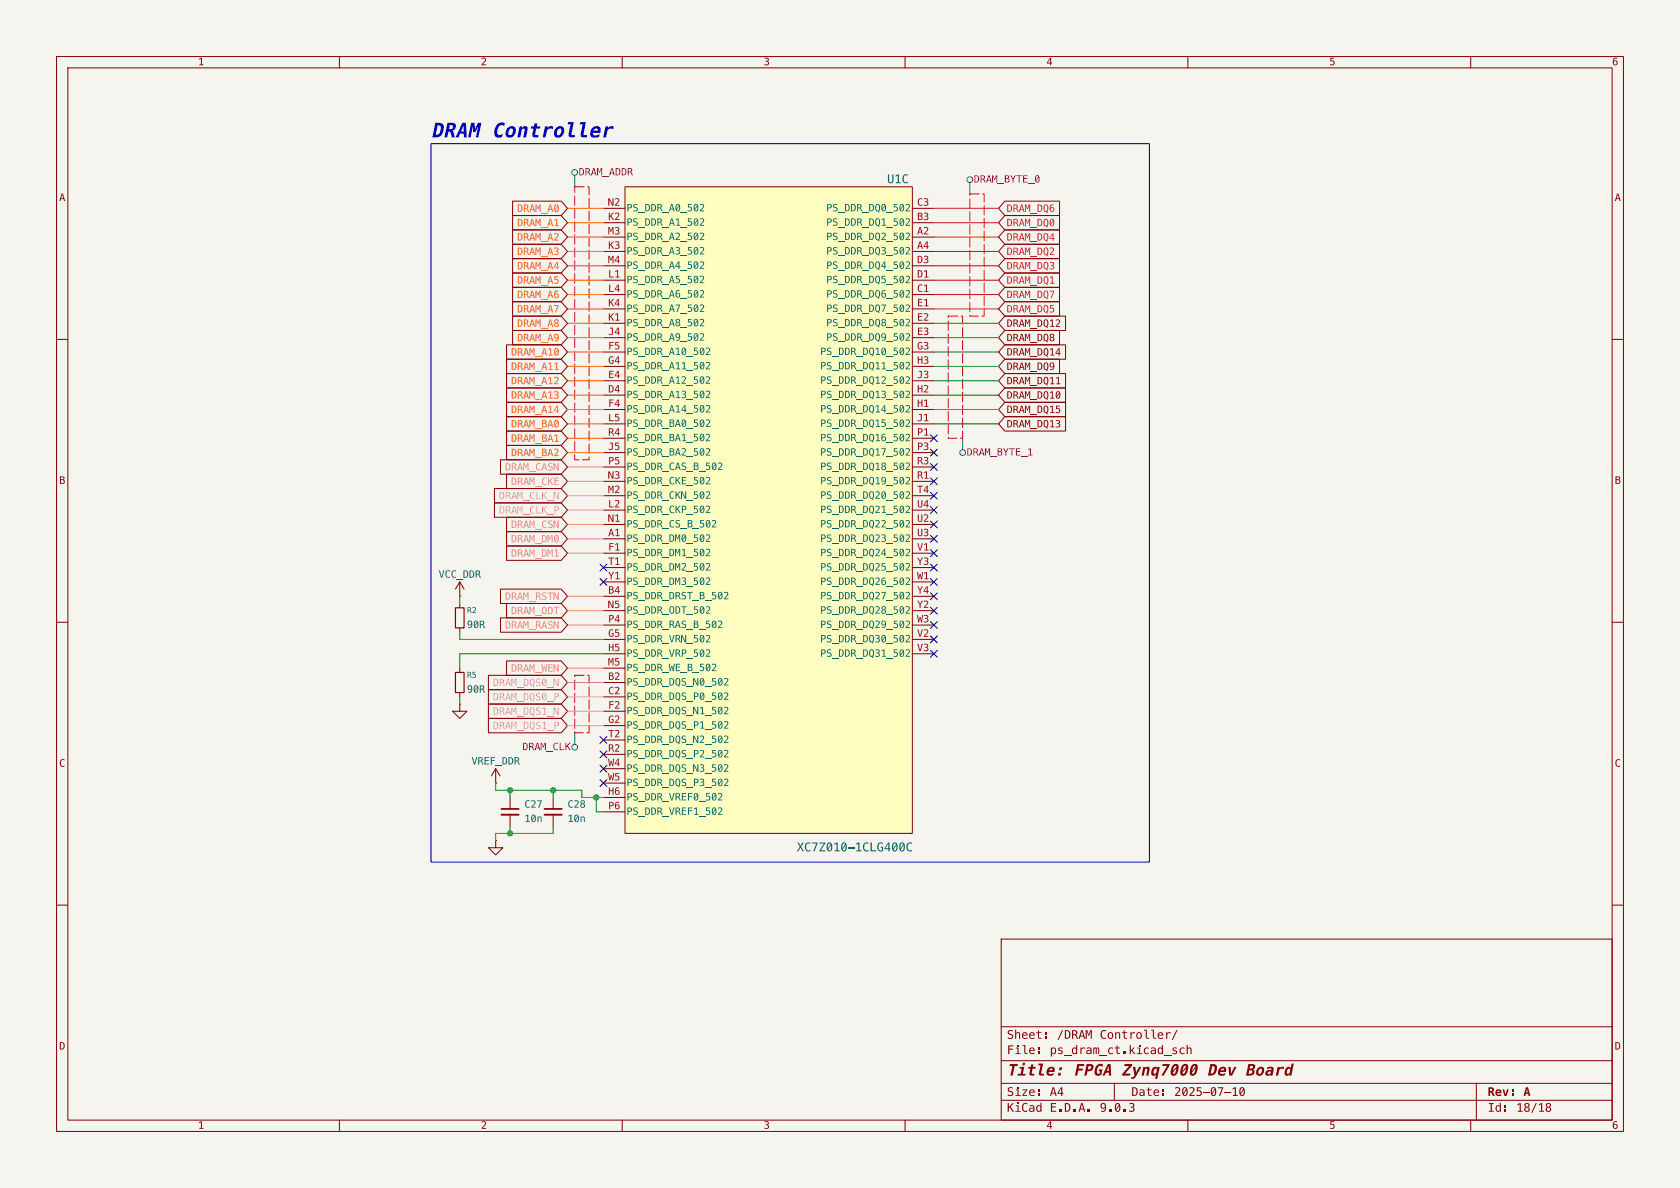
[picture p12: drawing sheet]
<svg xmlns="http://www.w3.org/2000/svg" width="297mm" height="210mm" viewBox="0 0 297 210" stroke-linecap="round" stroke-linejoin="round" font-family="sans-serif">
<path d="M0 0h297v210h-297z" fill="#f5f4ef" stroke="#f5f4ef" stroke-width=".18"/>
<g fill="none" stroke="#840000" stroke-width=".18">
<path d="M10 10h277v190h-277zM12 12h273v186h-273zM60 10v2M110 10v2M160 10v2M210 10v2M260 10v2M10 60h2M285 60h2M10 110h2M285 110h2M10 160h2"/>
<path d="M177 166h108v32h-108zM285 160h2M60 198v2M110 198v2M160 198v2M210 198v2M260 198v2"/>
</g>
<g fill="#840000">
<path d="M205.5 192.6h.3v.4h-.3z"/>
<path d="M205.5 193.4h.3v.3h-.3z"/>
<path d="M219.3 192.3l.1-.1a.56 .56 0 0 1 .6 .2 .56 .56 0 0 1 .1 .6 .53 .53 0 0 1-.2 .7 .53 .53 0 0 1-.7-.1v-.2h.2a.29 .29 0 0 0 .4 .1 .29 .29 0 0 0 .1-.4l-.1-.4-.4 .7h-.2l-.1-.4h.2v.2l.5-.7a.29 .29 0 0 0-.4-.1 .29 .29 0 0 0-.1 .4v.2h-.2z"/>
</g>
<path d="M177 194.5h108" fill="none" stroke="#840000" stroke-width=".18"/>
<g fill="#840000">
<path d="M192.3 196.1h.4v.4h-.4z"/>
<path d="M199.7 195h.2a.41 .41 0 0 1 .6 .1 .41 .41 0 0 1-.2 .6 .47 .47 0 0 1 .2 .7 .47 .47 0 0 1-.7 .1h-.2v-.2l.2 .1a.34 .34 0 0 0 .6-.3 .34 .34 0 0 0-.5-.3v-.2a.29 .29 0 0 0 .4 0 .29 .29 0 0 0 0-.4 .29 .29 0 0 0-.4 0h-.2z"/>
</g>
<path d="M177 191.5h108" fill="none" stroke="#840000" stroke-width=".18"/>
<g fill="#840000">
<path d="M183.5 192.6h.3v.4h-.3z"/>
<path d="M183.5 193.4h.3v.3h-.3z"/>
<path d="M266 195.4h.3v.4h-.3z"/>
<path d="M266 196.2h.3v.3h-.3z"/>
<path d="M273.4 195.1a.43 .43 0 0 1 .7 0 .43 .43 0 0 1-.2 .6 .47 .47 0 0 1 0 .9 .47 .47 0 0 1-.7-.5h.3a.3 .3 0 0 0 .4 .2 .3 .3 0 0 0 0-.4 .3 .3 0 0 0-.4 .1l-.3 .1 .1-.2 .3-.2-.3-.3h.2a.26 .26 0 0 0 .4 .2 .26 .26 0 0 0 0-.4 .26 .26 0 0 0-.4 .1l-.2 .1z"/>
</g>
<path d="M177 187.5h108" fill="none" stroke="#840000" stroke-width=".18"/>
<g fill="#840000">
<path d="M180.8 187.9h.4l-.1 .4h-.4z"/>
<path d="M185.3 188.8a.64 .64 0 0 1 .9-.2 .64 .64 0 0 1 .2 .9h-1a.37 .37 0 0 0 .2 .4 .37 .37 0 0 0 .4-.1l.3-.1-.1 .4h-.1a.69 .69 0 0 1-.9 0 .69 .69 0 0 1-.1-.9h1a.31 .31 0 0 0-.3-.3 .31 .31 0 0 0-.3 .3h-.4z"/>
<path d="M187.3 188.7h.5l-.1 .5h-.5z"/>
<path d="M187.1 189.6h.5l-.1 .5h-.5z"/>
<path d="M182.1 185.3a.5 .5 0 0 1 .6-.1 .5 .5 0 0 1 .2 .6h-.8a.43 .43 0 0 0 .3 .4 .43 .43 0 0 0 .5-.1v.2l-.4 .1a.56 .56 0 0 1-.6-.8h.9a.31 .31 0 0 0-.4-.3 .31 .31 0 0 0-.3 .3h-.2z"/>
<path d="M183.5 185.2h.3v.4h-.3z"/>
<path d="M183.5 186h.3v.3h-.3z"/>
<path d="M205.8 186.5h1.2v.2h-1.2z"/>
<path d="M207.4 185.2h.7v.2h-.6l.1 .2a.42 .42 0 0 1 .5 .3 .42 .42 0 0 1-.3 .5 .42 .42 0 0 1-.5-.3h.6v-.1l-.2-.2a.33 .33 0 0 1-.4-.2 .33 .33 0 0 1 .1-.4z"/>
<path d="M208.7 185.3l.1-.1a.38 .38 0 0 1 .6 .2 .42 .42 0 0 0-.6 .1 .42 .42 0 0 0 0 .5 .42 .42 0 0 0 .6 .1 .39 .39 0 0 1-.7 .2 .69 .69 0 0 1 0-1z"/>
<path d="M209.8 184.7h.2v.7l.2-.2a.36 .36 0 0 1 .5 .4v.7h-.2v-.7a.26 .26 0 0 0-.3-.3 .26 .26 0 0 0-.2 .4v.6h-.2z"/>
</g>
<path d="M177 181.5h108" fill="none" stroke="#840000" stroke-width=".18"/>
<g fill="#840000">
<path d="M184.8 182.5h.3v.4h-.3z"/>
<path d="M184.8 183.3h.3v.3h-.3z"/>
<path d="M204.8 182.6a.5 .5 0 0 1 .6-.1 .5 .5 0 0 1 .3 .6h-.8a.43 .43 0 0 0 .2 .4 .43 .43 0 0 0 .5-.1v.2l-.4 .1a.56 .56 0 0 1-.5-.8h.8a.31 .31 0 0 0-.3-.3 .31 .31 0 0 0-.3 .3h-.2z"/>
<path d="M206.2 182.5h.2v.2l.2-.2h.4v.2l-.3-.1a.36 .36 0 0 0-.3 .5v.5h-.2z"/>
<path d="M208 182.1h.2l-.8 1.7h-.2z"/>
</g>
<path d="M197 191.5v3M261 191.5v6.5" fill="none" stroke="#840000" stroke-width=".18"/>
<path d="M110.5 33h50.8v114.3h-50.8z" fill="#ffffc2"/>
<g fill="none" stroke="#840000" stroke-width=".18">
<path d="M90.6 38.1h8.6l1.1 1.3-1.1 1.2h-8.6zM90.6 35.6h8.6l1.1 1.2-1.1 1.3h-8.6zM106.7 36.8h3.8M106.7 39.4h3.8M110.5 33h50.8v114.3h-50.8zM161.3 36.8h3.8M161.3 39.4h3.8M177.6 38.1h9.7v2.5h-9.7l-1.1-1.2zM177.6 35.6h9.7v2.5h-9.7l-1.1-1.3zM90.6 40.6h8.6l1.1 1.3-1.1 1.3h-8.6zM90.6 45.7h8.6l1.1 1.3-1.1 1.3h-8.6zM90.6 43.2h8.6l1.1 1.3-1.1 1.2h-8.6z"/>
<path d="M90.6 48.3h8.6l1.1 1.2-1.1 1.3h-8.6zM90.6 50.8h8.6l1.1 1.3-1.1 1.2h-8.6zM90.6 58.4h8.6l1.1 1.3-1.1 1.3h-8.6zM90.6 55.9h8.6l1.1 1.3-1.1 1.2h-8.6zM90.6 53.3h8.6l1.1 1.3-1.1 1.3h-8.6zM106.7 41.9h3.8M106.7 44.5h3.8M106.7 47h3.8M106.7 49.5h3.8M106.7 52.1h3.8M106.7 54.6h3.8M106.7 57.2h3.8"/>
<path d="M106.7 59.7h3.8M161.3 41.9h3.8M161.3 44.5h3.8M161.3 47h3.8M161.3 49.5h3.8M161.3 52.1h3.8M161.3 54.6h3.8M161.3 57.2h3.8M161.3 59.7h3.8M177.6 45.7h9.7v2.6h-9.7l-1.1-1.3zM177.6 53.3h9.7v2.6h-9.7l-1.1-1.3zM177.6 43.2h9.7v2.5h-9.7l-1.1-1.2z"/>
<path d="M177.6 40.6h9.7v2.6h-9.7l-1.1-1.3zM177.6 50.8h9.7v2.5h-9.7l-1.1-1.2zM177.6 48.3h9.7v2.5h-9.7l-1.1-1.3zM177.6 58.4h9.7v2.6h-9.7l-1.1-1.3zM177.6 55.9h10.8v2.5h-10.8l-1.1-1.2zM89.6 71.1h9.6l1.1 1.3-1.1 1.3h-9.6zM89.6 73.7h9.6l1.1 1.2-1.1 1.3h-9.6zM89.6 66h9.6l1.1 1.3-1.1 1.3h-9.6zM89.6 68.6h9.6l1.1 1.3-1.1 1.2h-9.6zM89.6 63.5h9.6l1.1 1.3-1.1 1.2h-9.6zM89.6 61h9.6l1.1 1.2-1.1 1.3h-9.6zM89.6 78.7h9.6l1.1 1.3-1.1 1.3h-9.6z"/>
<path d="M89.6 76.2h9.6l1.1 1.3-1.1 1.2h-9.6zM106.7 62.2h3.8M106.7 64.8h3.8M106.7 67.3h3.8M106.7 69.9h3.8M106.7 72.4h3.8M106.7 74.9h3.8M106.7 77.5h3.8M161.3 62.2h3.8M161.3 64.8h3.8M161.3 67.3h3.8M161.3 69.9h3.8"/>
<path d="M161.3 72.4h3.8M161.3 74.9h3.8M161.3 77.5h3.8M177.6 61h10.8v2.5h-10.8l-1.1-1.3zM177.6 71.1h10.8v2.6h-10.8l-1.1-1.3zM177.6 68.6h10.8v2.5h-10.8l-1.1-1.2zM177.6 66h10.8v2.6h-10.8l-1.1-1.3zM177.6 63.5h9.7v2.5h-9.7l-1.1-1.2zM177.6 73.7h10.8v2.5h-10.8l-1.1-1.3zM87.4 88.9h11.8l1.1 1.3-1.1 1.2h-11.8zM87.4 86.4h11.8l1.1 1.2-1.1 1.3h-11.8zM88.5 81.3h10.7l1.1 1.3-1.1 1.2h-10.7z"/>
<path d="M89.6 94h9.6l1.1 1.3-1.1 1.2h-9.6zM89.6 91.4h9.6l1.1 1.3-1.1 1.3h-9.6zM89.6 83.8h9.6l1.1 1.3-1.1 1.3h-9.6zM89.6 96.5h9.6l1.1 1.3-1.1 1.3h-9.6zM106.7 80h3.8M106.7 82.6h3.8M106.7 85.1h3.8M106.7 87.6h3.8M106.7 90.2h3.8M106.7 92.7h3.8M106.7 95.3h3.8M106.7 97.8h3.8"/>
<path d="M161.3 80h3.8M161.3 82.6h3.8M161.3 85.1h3.8M161.3 87.6h3.8M161.3 90.2h3.8M161.3 92.7h3.8M161.3 95.3h3.8M161.3 97.8h3.8M81.3 105.4h.1M81.3 102.9l-.8 1.2M81.3 102.9l.7 1.2M81.3 102.9v2.5"/>
<path d="M81.3 106.7v.7M81.3 111v.8M81.3 118.1v.8M86.3 119.4h12.9l1.1 1.3-1.1 1.2h-12.9zM88.5 104.1h10.7l1.1 1.3-1.1 1.3h-10.7zM88.5 109.2h10.7l1.1 1.3-1.1 1.3h-10.7zM89.6 106.7h9.6l1.1 1.3-1.1 1.2h-9.6zM89.6 116.8h9.6l1.1 1.3-1.1 1.3h-9.6zM106.7 100.3h3.8M106.7 102.9h3.8M106.7 105.4h3.8M106.7 108h3.8"/>
<path d="M106.7 110.5h3.8M106.7 113h3.8M106.7 115.6h3.8M106.7 118.1h3.8M161.3 100.3h3.8M161.3 102.9h3.8M161.3 105.4h3.8M161.3 108h3.8M161.3 110.5h3.8M161.3 113h3.8M161.3 115.6h3.8M81.3 124.5v1.2h1.2l-1.2 1.3-1.3-1.3h1.3"/>
<path d="M81.3 124.5h.1M81.3 122.4v.8M86.3 127h12.9l1.1 1.3-1.1 1.2h-12.9zM86.3 121.9h12.9l1.1 1.3-1.1 1.3h-12.9zM86.3 124.5h12.9l1.1 1.2-1.1 1.3h-12.9zM87.6 138.4h.1M87.6 135.9l-.7 1.3M87.6 135.9l.8 1.3M87.6 135.9v2.5M106.7 120.7h3.8M106.7 123.2h3.8M106.7 125.7h3.8"/>
<path d="M106.7 128.3h3.8M106.7 130.8h3.8M106.7 133.4h3.8M106.7 135.9h3.8M106.7 138.4h3.8M87.6 148.6v1.3h1.3l-1.3 1.2-1.2-1.2h1.2M87.6 148.6h.1M90.2 141v2M90.2 144v2.1M97.8 141v2M97.8 144v2.1M106.7 141h3.8"/>
<path d="M106.7 143.5h3.8"/>
</g>
<path d="M80.5 107.4h1.5v3.6h-1.5zM80.5 118.9h1.5v3.5h-1.5z" fill="none" stroke="#840000" stroke-width=".2"/>
<path d="M88.6 143h3.1M96.3 143h3" fill="none" stroke="#840000" stroke-width=".3"/>
<path d="M88.6 144h3.1M96.3 144h3" fill="none" stroke="#840000" stroke-width=".33"/>
<g fill="none" stroke="#484848" stroke-width=".18">
<path d="M101.6 31v2M171.4 32.3v2M170.2 77.5v2M101.6 129.5v2.1"/>
<circle cx="101.6" cy="30.5" r=".51"/>
<circle cx="171.5" cy="31.8" r=".51"/>
<circle cx="170.2" cy="80" r=".51"/>
</g>
<path d="M101.6 33h2.5v48.3h-2.5v-48.3M171.4 34.3h2.6v21.6h-2.6v-21.6M167.6 55.9h2.6v21.6h-2.6v-21.6M101.6 119.4h2.5v10.1h-2.5v-10.1" fill="none" stroke="#f00" stroke-width=".18" stroke-dasharray="1.7 .6"/>
<path d="M100.3 92.7h6.4M100.3 95.3h6.4M100.3 85.1h6.4M100.3 82.6h6.4M100.3 97.8h6.4M100.3 108h6.4M100.3 118.1h6.4M100.3 110.5h6.4M100.3 105.4h6.4" fill="none" stroke="#dc8a78" stroke-width=".18"/>
<path d="M165.1 36.8h11.4M165.1 39.4h11.4M165.1 41.9h11.4M165.1 52.1h11.4M165.1 54.6h11.4M165.1 49.5h11.4M165.1 44.5h11.4M165.1 47h11.4" fill="none" stroke="#d20f39" stroke-width=".18"/>
<g fill="none" stroke="#009600" stroke-width=".18">
<path d="M165.1 59.7h11.4M165.1 57.2h11.4M165.1 74.9h11.4M165.1 69.9h11.4M165.1 62.2h11.4M165.1 64.8h11.4M165.1 72.4h11.4M165.1 67.3h11.4M81.3 105.4v1.3M81.3 111.8v1.2h25.4M106.7 115.6h-25.4v2.5M81.3 123.2v1.3"/>
<path d="M87.6 138.4v1.3h15.3v1.3h3.8M90.2 139.7v1.3M97.8 139.7v1.3M90.2 146.1v1.2M97.8 146.1v1.2h-10.2v1.3M105.4 141v2.5h1.3"/>
</g>
<path d="M100.3 87.6h6.4M100.3 90.2h6.4M100.3 123.2h6.4M100.3 128.3h6.4M100.3 120.7h6.4M100.3 125.7h6.4" fill="none" stroke="#ea76cb" stroke-width=".18"/>
<g fill="none" stroke="#fe640b" stroke-width=".18">
<path d="M100.3 36.8h6.4M100.3 39.4h6.4M100.3 47h6.4M100.3 59.7h6.4M100.3 52.1h6.4M100.3 54.6h6.4M100.3 49.5h6.4M100.3 57.2h6.4M100.3 41.9h6.4M100.3 44.5h6.4M100.3 62.2h6.4M100.3 77.5h6.4"/>
<path d="M100.3 69.9h6.4M100.3 67.3h6.4M100.3 64.8h6.4M100.3 72.4h6.4M100.3 74.9h6.4M100.3 80h6.4"/>
</g>
<g fill="none" stroke="#000084" stroke-width=".18">
<path d="M164.5 76.9l1.2 1.2M164.5 79.4l1.2 1.2M165.7 76.9l-1.2 1.2M165.7 79.4l-1.2 1.2M106.1 99.7l1.2 1.2M107.3 99.7l-1.2 1.2M164.5 81.9l1.2 1.3M164.5 87l1.2 1.2M164.5 94.6l1.2 1.3M164.5 97.2l1.2 1.2M164.5 99.7l1.2 1.2M164.5 84.5l1.2 1.2"/>
<path d="M164.5 89.6l1.2 1.2M164.5 92.1l1.2 1.2M165.7 81.9l-1.2 1.3M165.7 87l-1.2 1.2M165.7 94.6l-1.2 1.3M165.7 97.2l-1.2 1.2M165.7 99.7l-1.2 1.2M165.7 84.5l-1.2 1.2M165.7 89.6l-1.2 1.2M165.7 92.1l-1.2 1.2M106.1 102.3l1.2 1.2M107.3 102.3l-1.2 1.2"/>
<path d="M164.5 112.4l1.2 1.2M164.5 115l1.2 1.2M164.5 109.9l1.2 1.2M164.5 107.3l1.2 1.3M164.5 102.3l1.2 1.2M164.5 104.8l1.2 1.2M165.7 112.4l-1.2 1.2M165.7 115l-1.2 1.2M165.7 109.9l-1.2 1.2M165.7 107.3l-1.2 1.3M165.7 102.3l-1.2 1.2M165.7 104.8l-1.2 1.2"/>
<path d="M106.1 130.2l1.2 1.2M106.1 132.7l1.2 1.3M106.1 135.3l1.2 1.2M106.1 137.8l1.2 1.2M107.3 130.2l-1.2 1.2M107.3 132.7l-1.2 1.3M107.3 135.3l-1.2 1.2M107.3 137.8l-1.2 1.2"/>
</g>
<g fill="#0000c2">
<path d="M104.8 22.6a.82 .82 0 0 1 1.1-.2 .82 .82 0 0 1 .2 1.1h-1.3a.47 .47 0 0 0 .3 .5 .47 .47 0 0 0 .5-.1l.4-.2-.1 .5a1.08 1.08 0 0 1-1.5-.3v-.8h1.3a.39 .39 0 0 0-.4-.4 .39 .39 0 0 0-.4 .4h-.5z"/>
<path d="M107 22.3h.5v.3a.76 .76 0 0 1 1-.2l-.1 .5a.65 .65 0 0 0-.7-.1 .65 .65 0 0 0-.4 .6l-.2 .9h-.5z"/>
</g>
<path d="M76.2 25.4h127v127h-127z" fill="none" stroke="#0000c2" stroke-width=".18"/>
<g fill="#009600" stroke="#009600" stroke-width=".18">
<circle cx="97.8" cy="139.7" r=".46"/>
<circle cx="105.4" cy="141" r=".46"/>
<circle cx="90.2" cy="147.3" r=".46"/>
<circle cx="90.2" cy="139.7" r=".46"/>
</g>
<text font-size="3.5" fill="#0000c2" x="76.2" y="25.3">DRAMController</text>
<g font-size="2.8" fill="#840000">
<text x="178" y="190.9">Title:</text>
<text x="189.8" y="190.9">FPGA Zynq7000</text>
<text x="213.4" y="190.9">Dev Board</text>
</g>
<g font-size="2.1" fill="#006464">
<text x="156.8" y="33">U1C</text>
<text x="140.9" y="151.1">XC7Z010-1CLG400C</text>
</g>
<g font-size="2.1" fill="#840000">
<text x="178" y="184.2">Sheet:</text>
<text x="186.8" y="184.2">/DRAM Controller/</text>
<text x="178" y="186.9">File:</text>
<text x="185.6" y="186.9">ps_dram_ct.kicad_sch</text>
<text x="178" y="197.1">KiCad</text>
<text x="178" y="194.3">Size:</text>
<text x="185.6" y="197.1">E.D.A.</text>
<text x="185.6" y="194.3">A4</text>
<text x="194.4" y="197.1">9.0.3</text>
<text x="200" y="194.3">Date:</text>
<text x="207.6" y="194.3">2025-07-10</text>
<text x="263" y="194.3">Rev:</text>
<text x="263" y="197.1">Id:</text>
<text x="268.1" y="197.1">18/18</text>
<text x="269.3" y="194.3">A</text>
</g>
<g font-size="1.8" fill="#840000">
<text x="35" y="12.1">1</text>
<text x="85" y="12.1">2</text>
<text x="135" y="12.1">3</text>
<text x="185" y="12.1">4</text>
<text x="235" y="12.1">5</text>
<text x="285" y="12.1">6</text>
<text x="10.5" y="36.1">A</text>
<text x="285.5" y="36.1">A</text>
<text x="178" y="58.3">DRAM_DQ12</text>
<text x="178" y="63.4">DRAM_DQ14</text>
<text x="178" y="60.8">DRAM_DQ8</text>
<text x="178" y="65.9">DRAM_DQ9</text>
<text x="178" y="71">DRAM_DQ10</text>
<text x="178" y="68.4">DRAM_DQ11</text>
<text x="178" y="73.5">DRAM_DQ15</text>
<text x="178" y="76.1">DRAM_DQ13</text>
<text x="10.5" y="86.1">B</text>
<text x="285.5" y="86.1">B</text>
<text x="10.5" y="136.1">C</text>
<text x="285.5" y="136.1">C</text>
<text x="10.5" y="186.1">D</text>
<text x="285.5" y="186.1">D</text>
<text x="35" y="200.1">1</text>
<text x="85" y="200.1">2</text>
<text x="135" y="200.1">3</text>
<text x="185" y="200.1">4</text>
<text x="235" y="200.1">5</text>
<text x="285" y="200.1">6</text>
</g>
<g font-size="1.8" fill="#840084">
<text x="102.3" y="31.5">DRAM_ADDR</text>
<text x="172.1" y="32.8">DRAM_BYTE_0</text>
<text x="170.9" y="81">DRAM_BYTE_1</text>
<text x="92.3" y="133.1">DRAM_CLK</text>
</g>
<g font-size="1.8" fill="#fe640b">
<text x="91.4" y="40.5">DRAM_A1</text>
<text x="91.4" y="38">DRAM_A0</text>
<text x="91.4" y="43">DRAM_A2</text>
<text x="91.4" y="45.6">DRAM_A3</text>
<text x="91.4" y="48.1">DRAM_A4</text>
<text x="91.4" y="50.7">DRAM_A5</text>
<text x="91.4" y="53.2">DRAM_A6</text>
<text x="91.4" y="58.3">DRAM_A8</text>
<text x="91.4" y="55.7">DRAM_A7</text>
<text x="90.3" y="65.9">DRAM_A11</text>
<text x="90.3" y="63.4">DRAM_A10</text>
<text x="91.4" y="60.8">DRAM_A9</text>
<text x="90.3" y="68.4">DRAM_A12</text>
<text x="90.3" y="71">DRAM_A13</text>
<text x="90.3" y="73.5">DRAM_A14</text>
<text x="90.3" y="76.1">DRAM_BA0</text>
<text x="90.3" y="81.1">DRAM_BA2</text>
<text x="90.3" y="78.6">DRAM_BA1</text>
</g>
<g font-size="1.8" fill="#a90000">
<text x="107.5" y="36.6">N2</text>
<text x="107.5" y="39.1">K2</text>
<text x="107.5" y="41.7">M3</text>
<text x="162.1" y="36.6">C3</text>
<text x="162.1" y="39.1">B3</text>
<text x="162.1" y="41.7">A2</text>
<text x="107.5" y="44.2">K3</text>
<text x="107.5" y="46.7">M4</text>
<text x="162.1" y="44.2">A4</text>
<text x="162.1" y="46.7">D3</text>
<text x="107.5" y="49.3">L1</text>
<text x="107.5" y="51.8">L4</text>
<text x="162.1" y="49.3">D1</text>
<text x="162.1" y="51.8">C1</text>
<text x="107.5" y="54.4">K4</text>
<text x="107.5" y="56.9">K1</text>
<text x="107.5" y="59.4">J4</text>
<text x="162.1" y="54.4">E1</text>
<text x="162.1" y="56.9">E2</text>
<text x="162.1" y="59.4">E3</text>
<text x="107.5" y="62">F5</text>
<text x="107.5" y="64.5">G4</text>
<text x="162.1" y="62">G3</text>
<text x="162.1" y="64.5">H3</text>
<text x="107.5" y="67.1">E4</text>
<text x="107.5" y="69.6">D4</text>
<text x="162.1" y="67.1">J3</text>
<text x="162.1" y="69.6">H2</text>
<text x="107.5" y="72.1">F4</text>
<text x="107.5" y="74.7">L5</text>
<text x="107.5" y="77.2">R4</text>
<text x="162.1" y="72.1">H1</text>
<text x="162.1" y="74.7">J1</text>
<text x="162.1" y="77.2">P1</text>
<text x="107.5" y="79.8">J5</text>
<text x="107.5" y="82.3">P5</text>
<text x="162.1" y="79.8">P3</text>
<text x="162.1" y="82.3">R3</text>
<text x="107.5" y="84.8">N3</text>
<text x="107.5" y="87.4">M2</text>
<text x="107.5" y="89.9">L2</text>
<text x="162.1" y="84.8">R1</text>
<text x="162.1" y="87.4">T4</text>
<text x="162.1" y="89.9">U4</text>
<text x="107.5" y="92.5">N1</text>
<text x="107.5" y="95">A1</text>
<text x="162.1" y="92.5">U2</text>
<text x="162.1" y="95">U3</text>
<text x="107.5" y="97.5">F1</text>
<text x="107.5" y="100.1">T1</text>
<text x="162.1" y="97.5">V1</text>
<text x="162.1" y="100.1">Y3</text>
<text x="107.5" y="102.6">Y1</text>
<text x="107.5" y="105.2">B4</text>
<text x="107.5" y="107.7">N5</text>
<text x="162.1" y="102.6">W1</text>
<text x="162.1" y="105.2">Y4</text>
<text x="162.1" y="107.7">Y2</text>
<text x="107.5" y="110.2">P4</text>
<text x="107.5" y="112.8">G5</text>
<text x="162.1" y="110.2">W3</text>
<text x="162.1" y="112.8">V2</text>
<text x="107.5" y="115.3">H5</text>
<text x="107.5" y="117.9">M5</text>
<text x="162.1" y="115.3">V3</text>
<text x="107.5" y="120.4">B2</text>
<text x="107.5" y="122.9">C2</text>
<text x="107.5" y="125.5">F2</text>
<text x="107.5" y="128">G2</text>
<text x="107.5" y="130.6">T2</text>
<text x="107.5" y="133.1">R2</text>
<text x="107.5" y="135.6">W4</text>
<text x="107.5" y="138.2">W5</text>
<text x="107.5" y="140.7">H6</text>
<text x="107.5" y="143.3">P6</text>
</g>
<g font-size="1.8" fill="#006464">
<text x="110.7" y="37.9">PS_DDR_A0_502</text>
<text x="110.7" y="40.4">PS_DDR_A1_502</text>
<text x="146.1" y="37.9">PS_DDR_DQ0_502</text>
<text x="146.1" y="40.4">PS_DDR_DQ1_502</text>
<text x="110.7" y="42.9">PS_DDR_A2_502</text>
<text x="110.7" y="45.5">PS_DDR_A3_502</text>
<text x="146.1" y="42.9">PS_DDR_DQ2_502</text>
<text x="146.1" y="45.5">PS_DDR_DQ3_502</text>
<text x="110.7" y="48">PS_DDR_A4_502</text>
<text x="110.7" y="50.6">PS_DDR_A5_502</text>
<text x="110.7" y="53.1">PS_DDR_A6_502</text>
<text x="146.1" y="48">PS_DDR_DQ4_502</text>
<text x="146.1" y="50.6">PS_DDR_DQ5_502</text>
<text x="146.1" y="53.1">PS_DDR_DQ6_502</text>
<text x="110.7" y="55.6">PS_DDR_A7_502</text>
<text x="110.7" y="58.2">PS_DDR_A8_502</text>
<text x="146.1" y="55.6">PS_DDR_DQ7_502</text>
<text x="146.1" y="58.2">PS_DDR_DQ8_502</text>
<text x="110.7" y="60.7">PS_DDR_A9_502</text>
<text x="110.7" y="63.3">PS_DDR_A10_502</text>
<text x="110.7" y="65.8">PS_DDR_A11_502</text>
<text x="145" y="63.3">PS_DDR_DQ10_502</text>
<text x="145" y="65.8">PS_DDR_DQ11_502</text>
<text x="146.1" y="60.7">PS_DDR_DQ9_502</text>
<text x="110.7" y="68.3">PS_DDR_A12_502</text>
<text x="110.7" y="70.9">PS_DDR_A13_502</text>
<text x="145" y="68.3">PS_DDR_DQ12_502</text>
<text x="145" y="70.9">PS_DDR_DQ13_502</text>
<text x="110.7" y="73.4">PS_DDR_A14_502</text>
<text x="110.7" y="76">PS_DDR_BA0_502</text>
<text x="145" y="73.4">PS_DDR_DQ14_502</text>
<text x="145" y="76">PS_DDR_DQ15_502</text>
<text x="110.7" y="78.5">PS_DDR_BA1_502</text>
<text x="110.7" y="81">PS_DDR_BA2_502</text>
<text x="110.7" y="83.6">PS_DDR_CAS_B_502</text>
<text x="145" y="78.5">PS_DDR_DQ16_502</text>
<text x="145" y="81">PS_DDR_DQ17_502</text>
<text x="145" y="83.6">PS_DDR_DQ18_502</text>
<text x="110.7" y="86.1">PS_DDR_CKE_502</text>
<text x="110.7" y="88.7">PS_DDR_CKN_502</text>
<text x="145" y="86.1">PS_DDR_DQ19_502</text>
<text x="145" y="88.7">PS_DDR_DQ20_502</text>
<text x="110.7" y="91.2">PS_DDR_CKP_502</text>
<text x="110.7" y="93.7">PS_DDR_CS_B_502</text>
<text x="145" y="91.2">PS_DDR_DQ21_502</text>
<text x="145" y="93.7">PS_DDR_DQ22_502</text>
<text x="110.7" y="96.3">PS_DDR_DM0_502</text>
<text x="110.7" y="98.8">PS_DDR_DM1_502</text>
<text x="110.7" y="101.4">PS_DDR_DM2_502</text>
<text x="145" y="96.3">PS_DDR_DQ23_502</text>
<text x="145" y="98.8">PS_DDR_DQ24_502</text>
<text x="145" y="101.4">PS_DDR_DQ25_502</text>
<text x="77.5" y="102.6">VCC_DDR</text>
<text x="110.7" y="103.9">PS_DDR_DM3_502</text>
<text x="110.7" y="106.4">PS_DDR_DRST_B_502</text>
<text x="145" y="103.9">PS_DDR_DQ26_502</text>
<text x="145" y="106.4">PS_DDR_DQ27_502</text>
<text x="82.5" y="111.5">90R</text>
<text x="110.7" y="109">PS_DDR_ODT_502</text>
<text x="110.7" y="111.5">PS_DDR_RAS_B_502</text>
<text x="145" y="109">PS_DDR_DQ28_502</text>
<text x="145" y="111.5">PS_DDR_DQ29_502</text>
<text x="110.7" y="114.1">PS_DDR_VRN_502</text>
<text x="110.7" y="116.6">PS_DDR_VRP_502</text>
<text x="110.7" y="119.1">PS_DDR_WE_B_502</text>
<text x="145" y="114.1">PS_DDR_DQ30_502</text>
<text x="145" y="116.6">PS_DDR_DQ31_502</text>
<text x="82.5" y="123">90R</text>
<text x="110.7" y="121.7">PS_DDR_DQS_N0_502</text>
<text x="110.7" y="124.2">PS_DDR_DQS_P0_502</text>
<text x="110.7" y="126.8">PS_DDR_DQS_N1_502</text>
<text x="110.7" y="129.3">PS_DDR_DQS_P1_502</text>
<text x="110.7" y="131.8">PS_DDR_DQS_N2_502</text>
<text x="83.4" y="135.7">VREF_DDR</text>
<text x="110.7" y="134.4">PS_DDR_DQS_P2_502</text>
<text x="110.7" y="136.9">PS_DDR_DQS_N3_502</text>
<text x="92.7" y="143.3">C27</text>
<text x="100.3" y="143.3">C28</text>
<text x="110.7" y="139.5">PS_DDR_DQS_P3_502</text>
<text x="110.7" y="142">PS_DDR_VREF0_502</text>
<text x="92.7" y="145.8">10n</text>
<text x="100.3" y="145.8">10n</text>
<text x="110.7" y="144.5">PS_DDR_VREF1_502</text>
</g>
<g font-size="1.8" fill="#d20f39">
<text x="178" y="40.5">DRAM_DQ0</text>
<text x="178" y="38">DRAM_DQ6</text>
<text x="178" y="45.6">DRAM_DQ2</text>
<text x="178" y="43">DRAM_DQ4</text>
<text x="178" y="48.1">DRAM_DQ3</text>
<text x="178" y="53.2">DRAM_DQ7</text>
<text x="178" y="50.7">DRAM_DQ1</text>
<text x="178" y="55.7">DRAM_DQ5</text>
</g>
<g font-size="1.8" fill="#dc8a78">
<text x="89.3" y="83.7">DRAM_CASN</text>
<text x="90.3" y="86.2">DRAM_CKE</text>
<text x="90.3" y="93.8">DRAM_CSN</text>
<text x="90.3" y="96.4">DRAM_DM0</text>
<text x="90.3" y="98.9">DRAM_DM1</text>
<text x="89.3" y="106.5">DRAM_RSTN</text>
<text x="89.3" y="111.6">DRAM_RASN</text>
<text x="90.3" y="109.1">DRAM_ODT</text>
<text x="90.3" y="119.2">DRAM_WEN</text>
</g>
<g font-size="1.8" fill="#ea76cb">
<text x="88.2" y="88.8">DRAM_CLK_N</text>
<text x="88.2" y="91.3">DRAM_CLK_P</text>
<text x="87.1" y="124.3">DRAM_DQS0_P</text>
<text x="87.1" y="121.8">DRAM_DQS0_N</text>
<text x="87.1" y="129.4">DRAM_DQS1_P</text>
<text x="87.1" y="126.9">DRAM_DQS1_N</text>
</g>
<g font-size="1.4" fill="#006464">
<text x="82.5" y="108.8">R2</text>
<text x="82.5" y="120.2">R5</text>
</g>
</svg>
